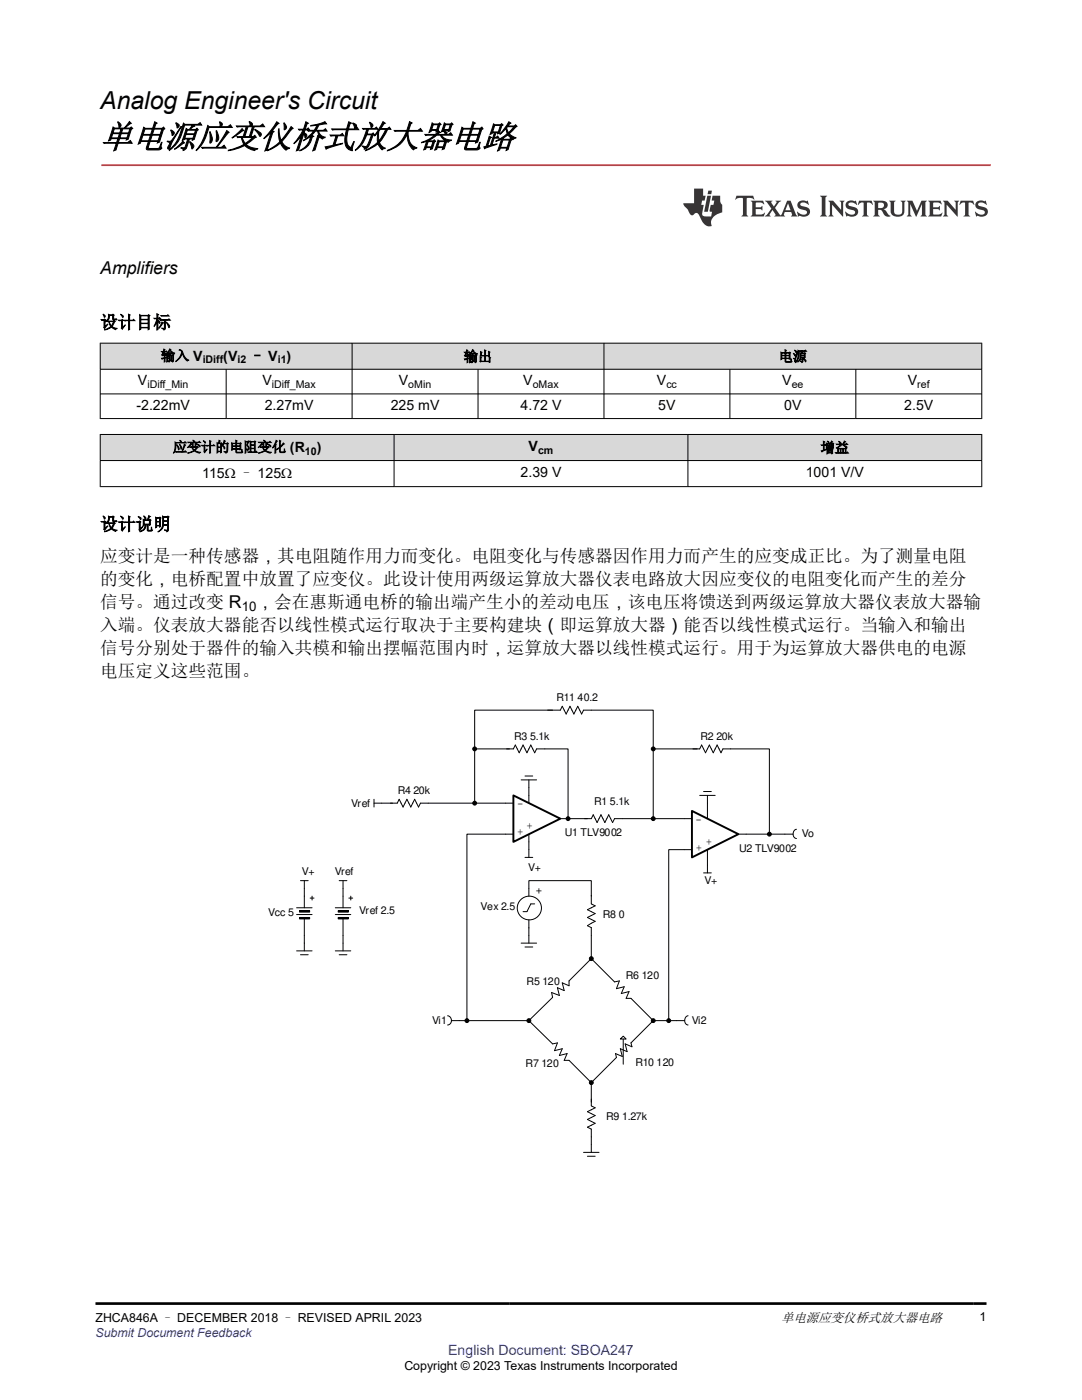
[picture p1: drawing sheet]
<svg xmlns="http://www.w3.org/2000/svg" width="216mm" height="279mm" viewBox="0 0 216 279" stroke-linecap="round" stroke-linejoin="round" font-family="sans-serif">
<g fill="#373435">
<path d="M159.3 40.3a.88 .88 0 0 0-.1 1 .88 .88 0 0 0 .8 .5l.8 .2a.43 .43 0 0 1 .2 .5 .43 .43 0 0 1-.4 .3 2.14 2.14 0 0 1-1.6-.5l.3 .9 .2-.1a1.78 1.78 0 0 0 2.1-.5 .96 .96 0 0 0-.9-1.3l-.8-.2-.2-.3a.97 .97 0 0 1 1.6 .1l-.1-.8-.2 .1-.5-.2a1.38 1.38 0 0 0-1.2 .3zM157.2 40.6l.5 1.4h-1zM152.6 40.1l1.3 1.5-.7 1.1-.6 .5h1.2l-.3-.3 .6-1 .7 1-.3 .3h2.2l-.3-.3 .2-.6h1.3l.2 .6-.3 .3h1.3l-.3-.5-1.1-2.6h-.6l-1.3 2.9-1.1-1.5 .6-1 .6-.4h-1.2l.3 .2-.6 .9-.5-.9 .2-.2zM149.8 40.1l.3 .5v2.1l-.3 .5h2.6l.2-.8-.6 .4h-1.2v-1.1l1 .1 .3 .2v-.9l-.3 .2-1 .1v-.9l.7-.1a1.02 1.02 0 0 1 .9 .4l-.1-.7zM147 39.1l-.2 .8a1.36 1.36 0 0 1 1.4-.3v3.1l-.3 .5h1.4l-.3-.5v-3l.3-.2a1.15 1.15 0 0 1 1.2 .4l-.2-.8z"/>
<path d="M194.8 40.3a.88 .88 0 0 0-.1 1 .88 .88 0 0 0 .8 .5l.8 .2a.43 .43 0 0 1 .2 .5 .43 .43 0 0 1-.4 .3 2.08 2.08 0 0 1-1.6-.5l.3 .9 .2-.1a1.76 1.76 0 0 0 2.1-.5 .95 .95 0 0 0-.9-1.3l-.9-.2-.1-.3a1 1 0 0 1 1.6 .1l-.1-.8-.3 .1-.3-.2a1.38 1.38 0 0 0-1.3 .3zM191.7 40.1l-.2 .8a.83 .83 0 0 1 1-.5l.1 2.3-.1 .2-.3 .3h1.4l-.3-.3v-.2v-2.1l.2-.2a.86 .86 0 0 1 .9 .5l-.2-.8zM188.2 40.1l.3 .5v2.1l-.3 .5h1l-.3-.5v-1.9l2.2 2.4v-2.6l.3-.5h-1l.3 .2v1.6l-1.6-1.8zM185.2 40.1l.3 .5v2.1l-.3 .5h2.6l.2-.8-.6 .4h-1.2v-1.1l1 .1 .3 .2v-.9l-.3 .2-1 .1v-.9l.6-.1a1.04 1.04 0 0 1 1.1 .4l-.2-.7zM180.9 40.1l.3 .5v2.1l-.3 .5h1l-.3-.5v-2l1.2 2.6 1.2-2.6v2l-.3 .5h1.3l-.4-.5v-2.1l.4-.5h-1.1l-.9 2-.9-2zM177.4 40.1l.3 .2a3.7 3.7 0 0 0 .3 2.6 1.68 1.68 0 0 0 2.4-.3l.1-2 .2-.5h-1l.3 .5v1.5a.82 .82 0 0 1-.8 .7 .82 .82 0 0 1-.8-.7v-1.8l.3-.2zM175.3 40.5l.1-.1a.63 .63 0 0 1 .8 .1 .63 .63 0 0 1 .1 .7l-.3 .3h-.8zM174.2 40.1l.3 .5v2.1l-.3 .5h1.4l-.3-.3-.1-1a.78 .78 0 0 1 1 .7 .89 .89 0 0 0 1.5 .4l-.5-.2-.5-.8-.4-.2a.84 .84 0 0 0 .8-.9 .84 .84 0 0 0-.8-.8zM171.4 40.1l-.2 .8h.1a.83 .83 0 0 1 1-.5v2.3v.2l-.3 .3h1.3l-.3-.3v-.2v-2.1l.2-.2a.87 .87 0 0 1 .9 .5l-.2-.8zM168.9 40.3a.88 .88 0 0 0-.1 1 .88 .88 0 0 0 .8 .5l.8 .2a.43 .43 0 0 1 .2 .5 .43 .43 0 0 1-.4 .3 1.52 1.52 0 0 1-1.5-.6l-.1 .1 .3 .9 .2-.1a1.79 1.79 0 0 0 2.1-.5 .95 .95 0 0 0-.9-1.3l-.8-.2-.2-.3a.97 .97 0 0 1 1.6 .1h.1l-.2-.8-.2 .1-.4-.2a1.34 1.34 0 0 0-1.3 .3zM165.3 40.1l.3 .5v2.1l-.3 .5h1l-.3-.5v-1.9l2.2 2.4v-2.6l.3-.5h-1l.3 .2v1.6l-1.6-1.8zM163.6 39.1l.4 .5v3.1l-.4 .5h1.4l-.3-.5v-3.1l.3-.5z"/>
<path d="M141.3 38l-.1 .8h.7l.2-.8zM141.1 39.1l-.6 3.2h.7l.7-3.2zM138.5 37.6v3h-2.2l.1 .3 .9 1.1a1.01 1.01 0 0 0 1 .9 .62 .62 0 0 1 .6-.4 .62 .62 0 0 1 .6 .4l.2 .3a2.2 2.2 0 0 0 2.1 2l.2-.1a1.96 1.96 0 0 1 1.5-2.5l.6-.2-.1-1.6a1.73 1.73 0 0 1-.3-1.7h-1.5l-.2 .9h.5l-.1 .9h-.6l-.2 .9v.4l.5 .1-.2 .9h-.7a.76 .76 0 0 1-1.1-.7l.3-1.6h-.5l.2-.9h.5l.2-.9h-.5v-1.5z"/>
</g>
<path d="M20.4 33h177.1" fill="none" stroke="#ed3237" stroke-width=".35"/>
<g fill="#d8d8d8">
<path d="M20 68.5h175.9v5.2h-175.9z" fill-rule="evenodd"/>
<path d="M20.1 68.5h50.1v5.1h-50.1z" fill-rule="evenodd"/>
<path d="M70.3 68.5h50.2v5.1h-50.2z" fill-rule="evenodd"/>
<path d="M120.6 68.5h75.2v5.1h-75.2z" fill-rule="evenodd"/>
</g>
<path d="M19.9 68.5h176.1M19.9 73.7h176.1M19.9 78.6h176.1M20 68.4v15.2M45.1 73.7v9.9M70.3 68.4v15.2M95.4 73.7v9.9M120.5 68.4v15.2M145.6 73.7v9.9M170.8 73.7v9.9M195.9 68.4v15.2M19.9 83.5h176.1" fill="none" stroke="#000" stroke-width=".2"/>
<g fill="#d8d8d8">
<path d="M20 86.7h175.9v5.2h-175.9z" fill-rule="evenodd"/>
<path d="M20.1 86.8h58.5v5.1h-58.5z" fill-rule="evenodd"/>
<path d="M78.7 86.8h58.5v5.1h-58.5z" fill-rule="evenodd"/>
<path d="M137.3 86.8h58.5v5.1h-58.5z" fill-rule="evenodd"/>
</g>
<g fill="none" stroke="#000" stroke-width=".2">
<path d="M19.9 86.7h176.1M19.9 91.9h176.1M19.9 97.1h176.1M20 86.6v10.6M78.6 86.6v10.6M137.3 86.6v10.6M195.9 86.6v10.6M74.6 159.5v1.6M101.1 149.5h1.3l.4-.8 .8 1.5 .8-1.5 .7 1.5 .8-1.5 .8 1.5 .4-.7h1.6M104 155.6h3.1M104.8 154.9h1.5M105.5 155.6v1.6"/>
<path d="M105.5 158.7v1.6M109.3 141.7h2.5l.4-.7 .8 1.5 .7-1.5 .8 1.5 .8-1.5 .8 1.5 .3-.8h1.6M138.3 149.5h1.3l.4-.8 .8 1.5 .7-1.5 .8 1.5 .8-1.5 .8 1.5 .4-.7h1.5M139.6 158.7h3.1M140.4 158h1.5M141.2 158.7v1.6M60 175.8h1.5M60.7 175.8v1.5M60.7 178.8v2.4M61.9 179.2h.8M62.3 178.8v.8M67.7 175.8h1.5"/>
<path d="M68.4 175.8v1.5M68.4 178.8v2.4M69.6 179.2h.8M70 178.8v.8M74.6 160.3h1.6M77.9 160.3h1.4l.3-.8 .8 1.6 .8-1.6 .8 1.6 .7-1.6 .8 1.6 .4-.8h1.5M100.9 160.3h1.5M100.9 166.5h1.5M104.8 171.1h1.5M105.5 166.5v1.5M105.5 169.6v1.5M105.5 177.3v1.5"/>
<path d="M111.8 163.4h1.6M116.6 163.4h1.4l.4-.8 .7 1.6 .8-1.6 .8 1.6 .8-1.6 .7 1.6 .4-.8h1.6M118 178.7v1.7l.8 .4-1.6 .8 1.6 .7-1.6 .8 1.6 .8-1.6 .8 .8 .4v1.6M140.4 174.2h1.5M141.2 172.7v1.5M156.6 166.5h1.6M158.9 165.5a.96 .96 0 0 0-.6 .9 .96 .96 0 0 0 .6 .9M59.2 189.8h3.1M59.2 181.2h3.1M59.2 182.5h3.1M59.8 181.7h2v.3h-2zM59.8 183.1h2v.3h-2z"/>
<path d="M60 190.5h1.5M60.7 183.3v3.4M60.7 188.2v1.6M66.9 189.8h3.1M66.9 181.2h3.1M66.9 182.5h3.1M67.5 181.7h2v.3h-2zM67.5 183.1h2v.3h-2zM67.7 190.5h1.5M68.4 183.3v3.4M68.4 188.2v1.6M104 188.2h3.1"/>
<path d="M104.8 189h1.5M105.5 183.6v1.6M105.5 186.7v1.5M106.7 180.4h-.8l-.8 1.5h-.7M118 191.3l-4.5 4.5v.9l-1.3-.6 .4 1.6-1.4-.6 .4 1.6-1.5-.6 .2 1-4.6 4.4M118.2 191.5l4.4 4.5 1-.2-.6 1.5 1.6-.4-.6 1.4 1.5-.4-.6 1.3h1l4.4 4.5M89.3 202.7a.89 .89 0 0 1 .8 1M90.1 203.7a.83 .83 0 0 1-.8 .9M90.1 203.7h1.5M105.7 203.9l4.6 4.4 .9-.2-.6 1.6 1.6-.4-.6 1.3 1.6-.3-.6 1.3h.9l4.5 4.5M118 219.3v1.4l.8 .4-1.6 .8 1.6 .7-1.6 .8 1.6 .8-1.6 .8 .8 .3v1.6M135 203.7h1.5"/>
<path d="M137.3 202.7a.96 .96 0 0 0-.7 .9 .96 .96 0 0 0 .7 1M116.4 230h3.1M117.2 230.8h1.6M118 228.4v1.6"/>
<circle cx="94.7" cy="149.5" r=".39"/>
<circle cx="130.3" cy="149.5" r=".39"/>
<circle cx="94.7" cy="160.3" r=".39"/>
<circle cx="113.4" cy="163.4" r=".39"/>
<circle cx="130.3" cy="163.4" r=".39"/>
<circle cx="153.5" cy="166.5" r=".39"/>
<circle cx="105.6" cy="181.2" r="2.39"/>
<circle cx="118" cy="191.3" r=".39"/>
<circle cx="93.2" cy="203.7" r=".39"/>
<circle cx="105.5" cy="203.7" r=".39"/>
<circle cx="118" cy="216.1" r=".39"/>
<circle cx="130.3" cy="203.7" r=".39"/>
<circle cx="133.4" cy="203.7" r=".39"/>
</g>
<g fill="#000">
<circle cx="94.7" cy="149.5" r=".39"/>
<circle cx="130.3" cy="149.5" r=".39"/>
<circle cx="94.7" cy="160.3" r=".39"/>
<circle cx="113.4" cy="163.4" r=".39"/>
<circle cx="130.3" cy="163.4" r=".39"/>
<circle cx="153.5" cy="166.5" r=".39"/>
<circle cx="118" cy="191.3" r=".39"/>
<circle cx="93.2" cy="203.7" r=".39"/>
<circle cx="105.5" cy="203.7" r=".39"/>
<circle cx="118" cy="216.1" r=".39"/>
<circle cx="130.3" cy="203.7" r=".39"/>
<circle cx="133.4" cy="203.7" r=".39"/>
</g>
<path d="M59.8 181.9h2M59.8 183.2h2M67.5 181.9h2M67.5 183.2h2" fill="none" stroke="#000" stroke-width=".29"/>
<path d="M102.4 158.7l9.4 4.7-9.4 4.6z" fill="#fff"/>
<path d="M102.4 158.7l9.4 4.7-9.4 4.6z" fill="none" stroke="#000" stroke-width=".39"/>
<path d="M136.5 169.6h1.6M136.5 163.4h1.6M141.2 161.8v1.6M141.2 169.6v1.5M147.3 166.5h1.6" fill="none" stroke="#000" stroke-width=".2"/>
<path d="M138.1 161.8l9.2 4.7-9.2 4.6z" fill="#fff"/>
<path d="M138.1 161.8l9.2 4.7-9.2 4.6z" fill="none" stroke="#000" stroke-width=".39"/>
<g fill="none" stroke="#000" stroke-width=".2">
<path d="M94.7 149.5h6.9M94.7 149.5v10.8M105.5 157.2v1.5M108.7 149.5h4.7v13.9h3.8M110.3 141.7h-15.6v7.8M118 141.7h12.3v7.8M130.3 149.5h8.8M130.3 149.5v13.9M145.8 149.5h7.7v17M60.7 177.3v1.5M68.4 177.3v1.5M76.2 160.3h2.1"/>
<path d="M85.4 160.3h15.5M100.9 166.5h-7.7v37.2M105.5 177.3v-1.5h12.5v3M105.5 168v1.6M124.2 163.4h12.3M136.5 169.6h-3.1v34.1M141.2 160.3v1.5M141.2 171.1v1.6M148.9 166.5h7.7M60.7 186.7v1.5M68.4 186.7v1.5M105.5 185.1v1.6"/>
<path d="M118 186.7v4.6M91.6 203.7h13.9M118 216.1v3.9M123.8 207.4l.6-.6 .5 .6zM124.4 207.4v5M135 203.7h-4.7l-4.4 4.4 .2 .8-1.4-.6 .4 1.6-1.3-.6 .4 1.5-1.4-.5 .2 .7-4.8 4.9M118 226.9v1.5"/>
</g>
<path d="M27.7 3.7l-.2 .6 .5-.3h.6v.2v2.2l-.2 .3h1l-.2-.3v-2.2v-.2h.5l.5 .3-.1-.6zM29.8 4.4l.2 .4v1.6l-.2 .3h1.9l.1-.6a1.08 1.08 0 0 1-1.3 .2v-.6h.6l.4 .1v-.6l-.4 .2h-.6v-.6l.2-.1a1 1 0 0 1 1 .3l-.1-.6zM31.8 4.4l1 1.2-1 1.1h.9l-.2-.2 .4-.7 .5 .7-.2 .2h1.6l-.2-.2 .1-.4h1l.1 .4-.1 .2h.9l-.2-.3-.8-2h-.5l-1 2.2-.8-1.1 .9-1.1h-.8l.2 .2-.5 .7-.3-.7 .1-.2zM35.2 4.8l.4 1h-.8zM36.8 4.6a.65 .65 0 0 0-.2 .7 .65 .65 0 0 0 .6 .4l.7 .2 .1 .2a.79 .79 0 0 1-.7 .4 .79 .79 0 0 1-.7-.5l.1 .7 .2-.1a.93 .93 0 0 0 1.1 .1 .93 .93 0 0 0 .4-.9 1.46 1.46 0 0 0-1.2-.6l-.1-.4a1.09 1.09 0 0 1 1.2 .2l-.2-.6-.1 .1-.6-.1zM28.4 7.2l.2 .4v2.3l-.2 .4h1l-.2-.4v-2.3l.2-.4zM29.6 7.9l.2 .4v1.6l-.2 .4h.8l-.3-.4v-1.4l1.7 1.8v-2l.2-.4h-.8l.2 .3 .1 1.1-1.2-1.4zM32.3 8.1a.65 .65 0 0 0-.2 .7 .65 .65 0 0 0 .7 .4l.6 .2 .1 .3a.79 .79 0 0 1-.7 .3 .79 .79 0 0 1-.7-.5l.1 .8 .2-.1a.93 .93 0 0 0 1.1 0 .93 .93 0 0 0 .4-.9 1.46 1.46 0 0 0-1.2-.6l-.1-.4a1.09 1.09 0 0 1 1.2 .2l-.2-.6-.1 .1-.6-.1zM34.1 7.9l-.1 .7a.63 .63 0 0 1 .7-.4l.1 1.7-.3 .4h1l-.2-.4v-1.7a.66 .66 0 0 1 .8 .4l-.1-.7zM36.2 7.9l.2 .4v1.6l-.2 .4h.9l-.2-.2v-.8l.5 .1 .1 .1a.79 .79 0 0 0 1.2 .7l-1-1a.61 .61 0 0 0 .6-.6 .61 .61 0 0 0-.5-.6zM36.9 8.3l.2-.1a.47 .47 0 0 1 .5 .1 .47 .47 0 0 1 .1 .5l-.2 .2h-.6zM38.5 7.9l.2 .3a2.27 2.27 0 0 0 .4 1.9 1.04 1.04 0 0 0 1.7-.6v-1.3l.2-.3h-.8l.2 .4v1.2a.6 .6 0 0 1-.6 .5 .6 .6 0 0 1-.6-.5v-1.2l.3-.4zM41.1 7.9l.2 .4v1.6l-.2 .4h.7l-.2-.4v-1.5l.9 1.9 .8-1.9v1.5l-.2 .4h1l-.3-.4v-1.6l.3-.4h-.8l-.7 1.6-.7-1.6zM44.3 7.9l.2 .4v1.6l-.2 .4h1.9l.1-.6a1.09 1.09 0 0 1-1.3 .1v-.6h.6l.4 .2v-.7l-.4 .2h-.6v-.5l.2-.2a1.01 1.01 0 0 1 1 .3l-.1-.6zM46.4 7.9l.3 .4v1.6l-.3 .4h.8l-.2-.4v-1.4l1.6 1.8v-2l.2-.4h-.7l.2 .3v1.1l-1.2-1.4zM49 7.9l-.1 .7a.63 .63 0 0 1 .8-.4v1.7l-.3 .4h1l-.2-.4v-1.7a.66 .66 0 0 1 .8 .4l-.1-.7zM51.4 8.1a.65 .65 0 0 0-.2 .7 .65 .65 0 0 0 .6 .4l.6 .2 .2 .3a.79 .79 0 0 1-.8 .3 .79 .79 0 0 1-.6-.5l.1 .8 .2-.1a.93 .93 0 0 0 1 0 .93 .93 0 0 0 .5-.9 1.46 1.46 0 0 0-1.3-.6l-.1-.4a1.09 1.09 0 0 1 1.3 .2l-.2-.6-.2 .1-.5-.1z" fill="#231f20"/>
<path d="M21.1 2.3v2.8h-2.1l.1 .4 .9 .9a.95 .95 0 0 0 .9 .9 .59 .59 0 0 1 .6-.3 .59 .59 0 0 1 .5 .3l.4 .8a1.59 1.59 0 0 0 2.1 1.3 1.61 1.61 0 0 1 1-2.2l1-.4-.1-1.4a1.59 1.59 0 0 1-.4-1.7h-1.4l-.2 .9h.5l-.1 .8h-.5l-.2 1v.3h.4l-.2 .9h-.6a.73 .73 0 0 1-1.1-.6l.3-1.6h-.5l.2-.8h.5l.2-.9h-.5v-1.4zM23.6 3.7l-.6 3h.7l.6-3zM23.8 2.7l-.1 .7h.7l.1-.7z" fill="#ed1c24"/>
<path d="M19 15h177.8M19 260.2h177.8" fill="none" stroke="#000" stroke-width=".53"/>
<path d="M0 0h215.9v15.9h-215.9z" fill-rule="evenodd" fill="#fff"/>
<text font-size="6.7" x="20" y="29.5">单电源应变仪桥式放大器电路</text>
<text font-size="4.9" x="20" y="21.7">Analog Engineer's Circuit</text>
<g font-size="3.5">
<text x="20" y="54.6">Amplifiers</text>
<text x="20" y="65.5">设计目标</text>
<text x="20" y="105.8">设计说明</text>
<text x="20" y="112.1">应变计是一种传感器，其电阻随作用力而变化。电阻变化与传感器因作用力而产生的应变成正比。为了测量电阻</text>
<text x="20" y="116.7">的变化，电桥配置中放置了应变仪。此设计使用两级运算放大器仪表电路放大因应变仪的电阻变化而产生的差分</text>
<text x="20" y="121.3">信号。通过改变 R</text>
<text x="20" y="125.9">入端。仪表放大器能否以线性模式运行取决于主要构建块（即运算放大器）能否以线性模式运行。当输入和输出</text>
<text x="51.2" y="121.3">，会在惠斯通电桥的输出端产生小的差动电压，该电压将馈送到两级运算放大器仪表放大器输</text>
<text x="20" y="130.5">信号分别处于器件的输入共模和输出摆幅范围内时，运算放大器以线性模式运行。用于为运算放大器供电的电源</text>
<text x="20" y="135.1">电压定义这些范围。</text>
</g>
<g font-size="2.8">
<text x="32.1" y="72">输入 V</text>
<text x="44.6" y="72">(V</text>
<text x="49.9" y="72">– V )</text>
<text x="27.5" y="76.9">V</text>
<text x="52.4" y="76.9">V</text>
<text x="79.6" y="76.9">V</text>
<text x="92.6" y="72.1">输出</text>
<text x="104.4" y="76.9">V</text>
<text x="131.1" y="76.9">V</text>
<text x="155.4" y="72.1">电源</text>
<text x="156.1" y="76.9">V</text>
<text x="181.2" y="76.9">V</text>
<text x="27.2" y="81.8">-2.22mV</text>
<text x="52.8" y="81.8">2.27mV</text>
<text x="78" y="81.8">225 mV</text>
<text x="103.9" y="81.8">4.72 V</text>
<text x="131.4" y="81.8">5V</text>
<text x="156.5" y="81.8">0V</text>
<text x="180.4" y="81.8">2.5V</text>
<text x="34.5" y="90.2">应变计的电阻变化 (R</text>
<text x="40.4" y="95.4">115Ω – 125Ω</text>
<text x="63.2" y="90.2">)</text>
<text x="103.9" y="95.2">2.39 V</text>
<text x="105.5" y="90">V</text>
<text x="160.8" y="95.2">1001 V/V</text>
<text x="163.8" y="90.3">增益</text>
</g>
<text font-size="2.8" fill="#00f" x="89.4" y="270.4">English Document: SBOA247</text>
<g font-size="2.6">
<text x="48.2" y="122">10</text>
<text x="155.9" y="263.8">单电源应变仪桥式放大器电路</text>
</g>
<g font-size="2.5">
<text x="19" y="263.8">ZHCA846A – DECEMBER 2018 – REVISED APRIL 2023</text>
<text x="195.5" y="263.6">1</text>
<text x="80.7" y="273.5">Copyright © 2023 Texas Instruments Incorporated</text>
</g>
<text font-size="2.5" fill="#00f" x="19" y="266.8">Submit Document Feedback</text>
<g font-size="2.1">
<text x="29.4" y="77.4">iDiff_Min</text>
<text x="40.4" y="72.5">iDiff</text>
<text x="47.4" y="72.5">i2</text>
<text x="54.2" y="77.4">iDiff_Max</text>
<text x="55.4" y="72.5">i1</text>
<text x="81.5" y="77.4">oMin</text>
<text x="106.3" y="77.4">oMax</text>
<text x="133" y="77.4">cc</text>
<text x="158" y="77.4">ee</text>
<text x="183" y="77.4">ref</text>
<text x="60.8" y="90.7">10</text>
<text x="107.4" y="90.6">cm</text>
<text x="111" y="139.9">R11 40.2</text>
<text x="102.6" y="147.6">R3 5.1k</text>
<text x="139.8" y="147.6">R2 20k</text>
<text x="70.1" y="161">Vref</text>
<text x="79.4" y="158.4">R4 20k</text>
<text x="103.2" y="161.1">-</text>
<text x="118.6" y="160.7">R1 5.1k</text>
<text x="103.2" y="166.6">+</text>
<text x="105.1" y="165.5">+</text>
<text x="112.7" y="166.9">U1 TLV9002</text>
<text x="138.8" y="164.2">-</text>
<text x="160" y="167.1">Vo</text>
<text x="105.4" y="173.9">V+</text>
<text x="138.8" y="169.8">+</text>
<text x="140.8" y="168.6">+</text>
<text x="147.5" y="170">U2 TLV9002</text>
<text x="60.2" y="174.7">V+</text>
<text x="66.8" y="174.7">Vref</text>
<text x="108" y="178.3" transform="rotate(-90 108 178.3)">+</text>
<text x="140.6" y="176.5">V+</text>
<text x="53.5" y="182.8">Vcc 5</text>
<text x="71.7" y="182.4">Vref 2.5</text>
<text x="95.9" y="181.6">Vex 2.5</text>
<text x="120.3" y="183.2">R8 0</text>
<text x="105.1" y="196.6">R5 120</text>
<text x="124.9" y="195.3">R6 120</text>
<text x="86.2" y="204.4">Vi1</text>
<text x="138" y="204.4">Vi2</text>
<text x="104.9" y="212.9">R7 120</text>
<text x="126.8" y="212.8">R10 120</text>
<text x="121" y="223.5">R9 1.27k</text>
</g>
</svg>
